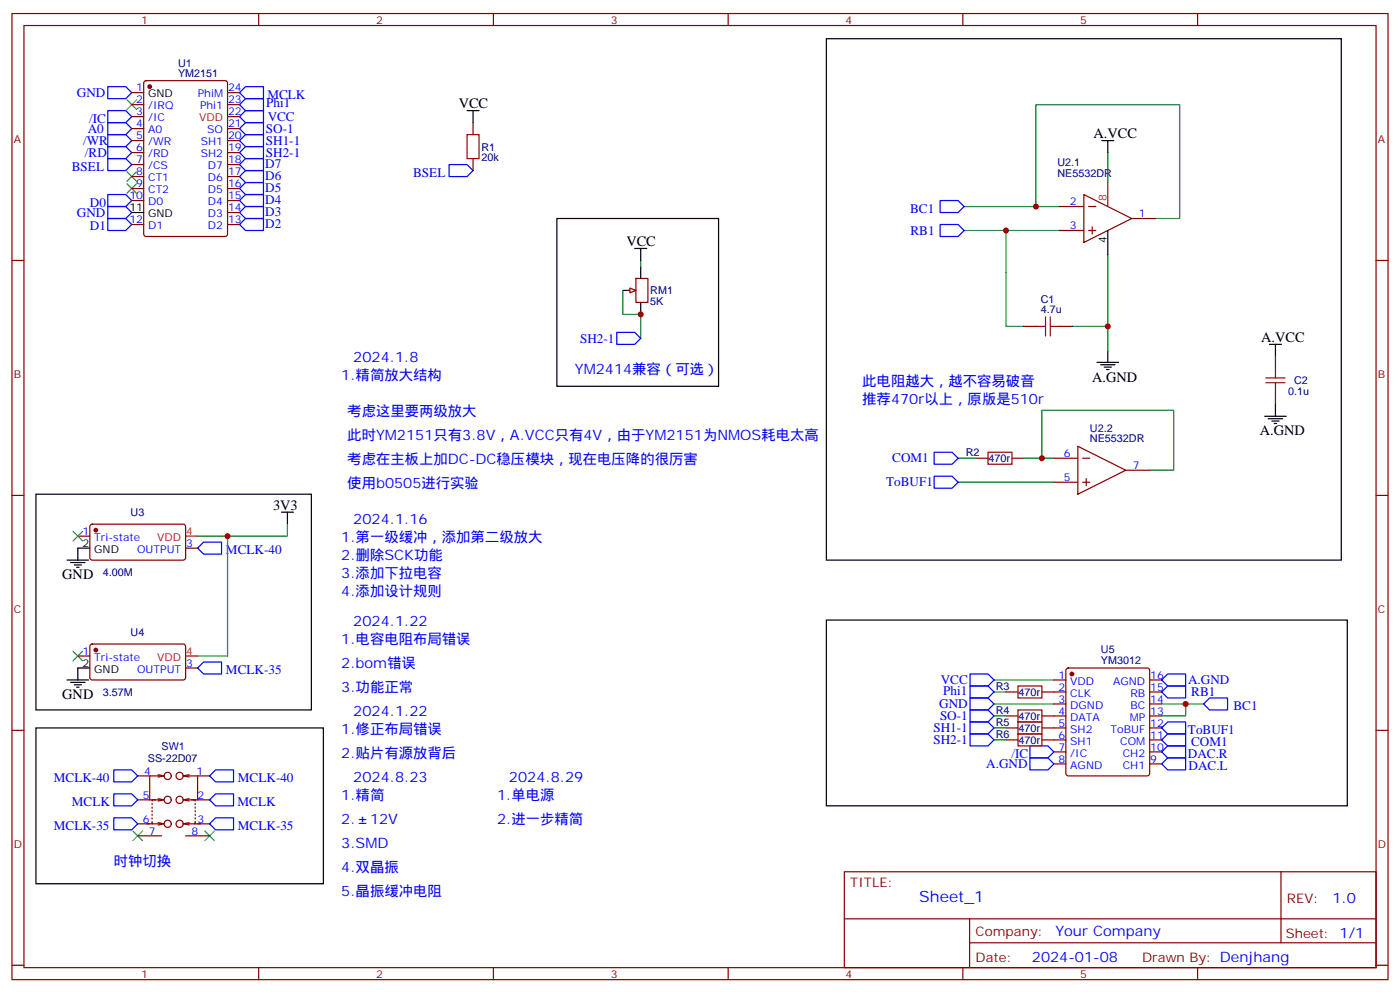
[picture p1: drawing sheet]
<svg xmlns="http://www.w3.org/2000/svg" width="412mm" height="292mm" viewBox="0 0 412 292" stroke-linecap="round" stroke-linejoin="round" font-family="sans-serif">
<g fill="none" stroke="#870000" stroke-width=".35">
<path d="M3.5 4h405.4v284.3h-405.4zM7.1 7.5h398.2v277.3h-398.2zM76.2 4v3.5M145.3 4v3.5M214.5 4v3.5M283.6 4v3.5M352.8 4v3.5M38.8 27.3h3.5M38.8 30.8h3.5M38.8 34.3h3.5M38.8 37.9h3.5M42.6 23.9l.4-.2h23.3l.7 .5v44.7l-.4 .6-23.6 .1-.6-.5-.1-44.7z"/>
<path d="M67 27.3h3.6M67 30.8h3.6M67 34.3h3.6M67 37.9h3.6M139.3 36.1v3.5M38.8 41.4h3.5M38.8 44.9h3.5M38.8 48.4h3.5M38.8 52h3.5M38.8 55.5h3.5M38.8 59h3.5M67 41.4h3.6"/>
<path d="M67 44.9h3.6M67 48.4h3.6M67 52h3.6M67 55.5h3.6M67 59h3.6M139.3 46.7v3.5M3.5 76.7h3.6M38.8 66.1h3.5M67 66.1h3.6M67 62.5h3.6M405.3 76.7h3.6M184.9 85.5h1.7"/>
<path d="M187.3 82h3.6v7h-3.6zM3.5 145.8h3.6M405.3 145.8h3.6M3.5 214.9h3.6M405.3 214.9h3.6M248.7 256.6h156.6v28.2h-156.6zM377.3 256.6v20.9M248.7 270.4h156.5M285.6 277.5h119.6M285.6 270.4v14.1M3.5 284.1h3.6M76.2 284.8v3.5"/>
<path d="M145.3 284.8v3.5M214.5 284.8v3.5M283.6 284.8v3.5M352.8 284.8v3.5M405.3 284.1h3.6"/>
</g>
<g fill="none" stroke="#00f" stroke-width=".35">
<path d="M31.7 25.5h5.3l1.8 1.8-1.8 1.7h-5.3zM31.7 32.6h5.3l1.8 1.7-1.8 1.8h-5.3zM31.7 36.1h5.3l1.8 1.8-1.8 1.7h-5.3zM31.7 39.6h5.3l1.8 1.8-1.8 1.7h-5.3zM70.6 30.8l1.7-1.8h5.3v3.6h-5.3zM70.6 37.9l1.7-1.8h5.3v3.5h-5.3zM72.3 32.6h5.3v3.5h-5.3l-1.7-1.8zM31.7 43.1h5.3l1.8 1.8-1.8 1.8h-5.3zM31.7 57.3h5.3l1.8 1.7-1.8 1.8h-5.3zM31.7 46.7h5.3l1.8 1.7-1.8 1.8h-5.3zM70.6 48.4l1.7-1.7h5.3v3.5h-5.3zM70.6 52l1.7-1.8h5.3v3.5h-5.3z"/>
<path d="M70.6 55.5l1.7-1.8h5.3v3.6h-5.3zM70.6 41.4l1.7-1.8h5.3v3.5h-5.3zM70.6 44.9l1.7-1.8h5.3v3.6h-5.3zM72.3 57.3h5.3v3.5h-5.3l-1.7-1.8zM31.7 60.8h5.3l1.8 1.7-1.8 1.8h-5.3zM31.7 64.3h5.3l1.8 1.8-1.8 1.7h-5.3zM70.6 62.5l1.7-1.7h5.3v3.5h-5.3zM70.6 66.1l1.7-1.8h5.3v3.5h-5.3z"/>
</g>
<path d="M37.4 29.4l2.8 2.8M40.2 29.4l-2.8 2.8M37.4 50.6l2.8 2.8M37.4 54.1l2.8 2.8M40.2 50.6l-2.8 2.8M40.2 54.1l-2.8 2.8" fill="none" stroke="#3c3" stroke-width=".35"/>
<circle cx="44.1" cy="25.5" r=".53" fill="#870000" stroke="#870000" stroke-width=".35"/>
<path d="M137.6 32.6h3.5M139.3 32.6v3.5M38.8 62.5h3.5M164 64.3h47.7v49.4h-47.7zM188.7 78.4v3.6M183.4 85.5h3.6M188.7 89v3.5" fill="none" stroke="#000" stroke-width=".35"/>
<path d="M137.6 39.6h3.5v7.1h-3.5z" fill="none" stroke="#a10000" stroke-width=".35"/>
<path d="M185.6 84.8l1.7 .7-1.7 .7z" fill="#f0f0f0" stroke="#870000" stroke-width=".35"/>
<g fill="none" stroke="#008700" stroke-width=".35">
<path d="M326.3 44.9v8.8M188.7 76.7v1.7M284 67.8h28.2M284 60.8h21.2M296.3 67.8v28.3h5.3M312.2 60.8h-7v-30h42.3v33.5h-7.1M326.3 74.9v28.2M183.4 85.5v7h5.3v7.1M315.7 96.1h10.6M282.2 134.9h5.3M301.6 134.9h8.8M306.9 134.9v-14.1h38.8v17.6h-7"/>
<path d="M58.2 157.8h8.8v35.3h-8.8M84.7 154.3v3.5h-17.7M282.2 141.9h28.2M292.8 200.1h17.6M292.8 203.7h3.5M292.8 207.2h17.6M292.8 210.7h3.5M292.8 214.2h3.5M292.8 217.8h3.5M342.2 207.2h12.3M349.2 207.2v3.5h-7"/>
</g>
<g fill="none" stroke="#00f" stroke-width=".35">
<path d="M70.6 27.3l1.7-1.8h5.3v3.5h-5.3zM132.3 48.4h5.3l1.7 1.8-1.7 1.8h-5.3zM276.9 59h5.3l1.8 1.8-1.8 1.7h-5.3zM276.9 66.1h5.3l1.8 1.7-1.8 1.8h-5.3zM181.7 97.8h5.3l1.7 1.8-1.7 1.8h-5.3zM275.2 133.1h5.3l1.7 1.8-1.7 1.7h-5.3zM60 159.6h5.3v3.5h-5.3l-1.8-1.8zM275.2 140.2h5.3l1.7 1.7-1.7 1.8h-5.3zM58.2 196.6l1.8-1.8h5.3v3.6h-5.3zM285.8 198.4h5.2l1.8 1.7-1.8 1.8h-5.2zM344 198.4h5.2v3.5h-5.2l-1.8-1.8zM285.8 201.9h5.2l1.8 1.8-1.8 1.7h-5.2z"/>
<path d="M285.8 205.4h5.2l1.8 1.8-1.8 1.8h-5.2zM285.8 209h5.2l1.8 1.7-1.8 1.8h-5.2zM285.8 212.5h5.2l1.8 1.7-1.8 1.8h-5.2zM285.8 216h5.2l1.8 1.8-1.8 1.7h-5.2zM303.4 219.5h5.3l1.7 1.8-1.7 1.8h-5.3zM342.2 214.2l1.8-1.7h5.2v3.5h-5.2zM342.2 203.7l1.8-1.8h5.2v3.5h-5.2zM344 219.5h5.2v3.6h-5.2l-1.8-1.8zM344 216h5.2v3.5h-5.2l-1.8-1.7zM354.5 207.2l1.8-1.8h5.3v3.6h-5.3zM33.5 226.6h5.3l1.8 1.8-1.8 1.7h-5.3zM33.5 233.6h5.3l1.8 1.8-1.8 1.8h-5.3z"/>
<path d="M63.5 233.6h5.3v3.6h-5.3l-1.8-1.8zM63.5 226.6h5.3v3.5h-5.3l-1.8-1.7zM303.4 223.1h5.3l1.7 1.7-1.7 1.8h-5.3zM342.2 224.8l1.8-1.7h5.2v3.5h-5.2zM33.5 240.7h5.3l1.8 1.8-1.8 1.7h-5.3zM63.5 240.7h5.3v3.5h-5.3l-1.8-1.7z"/>
</g>
<g fill="none" stroke="#000" stroke-width=".35">
<path d="M243.4 11.4h151.7v153.5h-151.7zM324.6 41.4h3.5M326.3 41.4v3.5M187 73.1h3.5M188.7 73.1v3.6M326.3 67.8v7.1M323.1 106.6h6.4M324.2 107.4h4.2M325.3 108.1h2.1M326 108.8h.7M326.3 103.1v3.5M373.9 101.4h3.6"/>
<path d="M375.7 101.4v3.5M375.7 119v3.5M372.5 122.5h6.4M373.6 123.2h4.2M374.6 123.9h2.2M375.4 124.6h.7M10.6 145.5h81.1v63.5h-81.1zM82.9 150.7h3.5M84.7 150.7v3.6M19.8 164.9h6.3M20.8 165.6h4.2M21.9 166.3h2.1"/>
<path d="M22.6 167h.7M26.5 161.3h-3.6v3.6M26.5 196.6h-3.6v3.5M10.6 214.2h84.6v45.9h-84.6zM19.8 200.1h6.3M20.8 200.8h4.2M21.9 201.5h2.1M22.6 202.2h.7"/>
</g>
<path d="M326.3 53.7v7.1M54.7 157.8h3.5M54.7 193.1h3.5" fill="none" stroke="#f00" stroke-width=".35"/>
<g fill="none" stroke="#870000" stroke-width=".35">
<path d="M319.3 57.3l14.1 7-14.1 7.1zM312.2 60.8h7.1M312.2 67.8h7.1M320.7 60.8h2.1M320.7 67.8h2.1M321.7 66.8v2.1M333.4 64.3h7M301.6 96.1h3.6M312.2 96.1h3.5M375.7 104.9v3.5M375.7 115.5v3.5M287.5 134.9h3.5"/>
<path d="M298.1 134.9h3.5M310.4 134.9h7.1M317.5 131.3l14.1 7.1-14.1 7.1zM318.9 134.9h2.1M331.6 138.4h7.1M22.9 157.8h3.6M26.7 154.5l.5-.2h27l.5 .7-.1 9.4-.6 .5-27.1-.1-.4-.7v-9.1zM310.4 141.9h7.1M318.9 141.9h2.1M320 140.9v2.1M54.7 161.3h3.5M22.9 193.1h3.6"/>
<path d="M26.7 189.8l.5-.3 27 .1 .5 .7-.1 9.4-.6 .4h-27.1l-.4-.7v-9.1zM54.7 196.6h3.5M314.2 196.8l.5-.2h23.3l.5 .2 .2 .5v30.3l-.3 .5-.4 .3h-23.3l-.5-.3-.2-.5v-30.3zM296.3 203.7h3.6M296.3 210.7h3.6M296.3 214.2h3.6M296.3 217.8h3.6M306.9 203.7h7.1M306.9 210.7h7.1M306.9 214.2h7.1M306.9 217.8h7.1M310.4 200.1h3.6"/>
<path d="M310.4 207.2h3.6M338.7 203.7h3.5M338.7 200.1h3.5M338.7 207.2h3.5M338.7 210.7h3.5M338.7 214.2h3.5M338.7 217.8h3.5M40.6 228.4h3.5M40.6 235.4h5.3M44.8 236.5v.3M44.8 237.5v.4M44.8 238.6v.3"/>
<path d="M44.8 239.6v.4M46.6 235.1l1.7 .3-1.7 .4M46.6 228l1.7 .4M47.6 235.4h-2.8v.4M48.3 228.4h-4.2v7M48.3 228.4l-1.7 .3M54 228.4h4.2v7M54 228.4l1.7 .3M54 235.4l1.7 .4M54.7 235.4h2.8v.4M55.7 228l-1.7 .4M55.7 235.1l-1.7 .3"/>
<path d="M56.4 235.4h5.3M57.5 236.5v.3M57.5 237.5v.4M57.5 238.6v.3M57.5 239.6v.4M58.2 228.4h3.5M310.4 221.3h3.6M310.4 224.8h3.6M338.7 221.3h3.5M338.7 224.8h3.5M40.6 242.5h4.4M40.6 246h7"/>
<path d="M44.8 241.8v.7h2.8M44.8 240.7v.4M46.6 242.1l1.7 .4-1.7 .3M54 242.5l1.7 .3M54.7 246h7M55.7 242.1l-1.7 .4M57.3 242.5h4.4M57.5 241.8v.7h-2.8M57.5 240.7v.4"/>
<circle cx="49.4" cy="235.4" r="1.06"/>
<circle cx="49.4" cy="228.4" r="1.06"/>
<circle cx="52.9" cy="228.4" r="1.06"/>
<circle cx="52.9" cy="235.4" r="1.06"/>
<circle cx="49.4" cy="242.5" r="1.06"/>
<circle cx="52.9" cy="242.5" r="1.06"/>
</g>
<g fill="#870000" stroke="#870000" stroke-width=".35">
<circle cx="28.2" cy="156" r=".53"/>
<circle cx="28.2" cy="191.3" r=".53"/>
<circle cx="315.7" cy="198.4" r=".53"/>
</g>
<path d="M21.5 156.4l2.8 2.8M24.3 156.4l-2.8 2.8M21.5 191.7l2.8 2.8M24.3 191.7l-2.8 2.8M39.2 244.6l2.8 2.8M42 244.6l-2.8 2.8M60.3 244.6l2.8 2.8M63.1 244.6l-2.8 2.8" fill="none" stroke="#3c3" stroke-width=".35"/>
<g fill="none" stroke="#a10000" stroke-width=".35">
<path d="M305.2 96.1h2.8M308 93.2v5.7M309.4 93.2v5.7M309.4 96.1h2.8M372.9 112.6h5.6M372.9 111.2h5.6M375.7 108.4v2.8M375.7 112.6v2.9M291 133.1h7.1v3.5h-7.1zM299.9 201.9h7v3.5h-7zM299.9 209h7v3.5h-7zM299.9 212.5h7v3.5h-7z"/>
<path d="M299.9 216h7v3.5h-7z"/>
</g>
<g fill="#c00">
<circle cx="188.7" cy="92.5" r=".88"/>
<circle cx="306.9" cy="134.9" r=".88"/>
<circle cx="305.2" cy="60.8" r=".88"/>
<circle cx="296.3" cy="67.8" r=".88"/>
<circle cx="349.3" cy="207.2" r=".88"/>
<circle cx="326.3" cy="96.1" r=".88"/>
<circle cx="67" cy="157.8" r=".88"/>
</g>
<path d="M243.4 182.5h153.5v54.7h-153.5z" fill="none" stroke="#000" stroke-width=".35"/>
<text font-size="4.6" fill="#00f" x="270.8" y="265.6">Sheet_1</text>
<g font-size="4.2">
<text x="135.1" y="31.9">VCC</text>
<text x="322.1" y="40.7">A.VCC</text>
<text x="184.5" y="72.4">VCC</text>
<text x="371.5" y="100.6">A.VCC</text>
<text x="321.7" y="112.3">A.GND</text>
<text x="371.1" y="128.2">A.GND</text>
<text x="80.4" y="150">3V3</text>
<text x="18.3" y="170.5">GND</text>
<text x="18.3" y="205.8">GND</text>
</g>
<g font-size="4.2" fill="#00f">
<text x="104.1" y="106.6">2024.1.8</text>
<text x="100.5" y="111.9">1.精简放大结构</text>
<text x="169.3" y="110.2">YM2414兼容（可选）</text>
<text x="254" y="113.7">此电阻越大，越不容易破音</text>
<text x="254" y="119">推荐470r以上，原版是510r</text>
<text x="102.3" y="122.5">考虑这里要两级放大</text>
<text x="102.3" y="129.6">此时YM2151只有3.8V，A.VCC只有4V，由于YM2151为NMOS耗电太高</text>
<text x="102.3" y="136.6">考虑在主板上加DC-DC稳压模块，现在电压降的很厉害</text>
<text x="102.3" y="143.7">使用b0505进行实验</text>
<text x="104.1" y="154.3">2024.1.16</text>
<text x="100.5" y="159.6">1.第一级缓冲，添加第二级放大</text>
<text x="100.5" y="164.9">2.删除SCK功能</text>
<text x="100.5" y="170.1">3.添加下拉电容</text>
<text x="100.5" y="175.4">4.添加设计规则</text>
<text x="104.1" y="184.3">2024.1.22</text>
<text x="100.5" y="189.5">1.电容电阻布局错误</text>
<text x="100.5" y="196.6">2.bom错误</text>
<text x="100.5" y="203.7">3.功能正常</text>
<text x="104.1" y="210.7">2024.1.22</text>
<text x="100.5" y="216">1.修正布局错误</text>
<text x="100.5" y="223.1">2.贴片有源放背后</text>
<text x="104.1" y="230.1">2024.8.23</text>
<text x="149.9" y="230.1">2024.8.29</text>
<text x="100.5" y="235.4">1.精简</text>
<text x="146.4" y="235.4">1.单电源</text>
<text x="100.5" y="242.5">2.</text>
<text x="109" y="242.5">12V</text>
<text x="146.4" y="242.5">2.进一步精简</text>
<text x="100.5" y="249.5">3.SMD</text>
<text x="33.5" y="254.8">时钟切换</text>
<text x="100.5" y="256.6">4.双晶振</text>
<text x="100.5" y="263.6">5.晶振缓冲电阻</text>
<text x="392.5" y="265.8">1.0</text>
<text x="310.9" y="275.4">Your Company</text>
<text x="304" y="283.2">2024-01-08</text>
</g>
<g font-size="3.9" fill="#00f">
<text x="22.7" y="28.5">GND</text>
<text x="78.8" y="29">MCLK</text>
<text x="78.4" y="31.6">Phi1</text>
<text x="78.9" y="35.6">VCC</text>
<text x="25.8" y="39.1">A0</text>
<text x="26.3" y="36.1">/IC</text>
<text x="78.3" y="39.2">SO-1</text>
<text x="24.5" y="42.6">/WR</text>
<text x="25" y="46.2">/RD</text>
<text x="78.3" y="42.7">SH1-1</text>
<text x="78.3" y="46.2">SH2-1</text>
<text x="21.2" y="50.2">BSEL</text>
<text x="78.1" y="49.5">D7</text>
<text x="78.1" y="53">D6</text>
<text x="121.7" y="52">BSEL</text>
<text x="78.1" y="56.6">D5</text>
<text x="22.7" y="63.8">GND</text>
<text x="26.5" y="60.8">D0</text>
<text x="78.1" y="60.1">D4</text>
<text x="78.1" y="63.6">D3</text>
<text x="268.1" y="62.5">BC1</text>
<text x="26.5" y="67.8">D1</text>
<text x="78.1" y="67.1">D2</text>
<text x="268.2" y="69.1">RB1</text>
<text x="170.9" y="100.9">SH2-1</text>
<text x="262.8" y="135.9">COM1</text>
<text x="261.1" y="143">ToBUF1</text>
<text x="66.6" y="163.1">MCLK-40</text>
<text x="66.6" y="198.4">MCLK-35</text>
<text x="277.1" y="201.4">VCC</text>
<text x="350" y="201.4">A.GND</text>
<text x="276.7" y="208.5">GND</text>
<text x="277.9" y="204.4">Phi1</text>
<text x="350.9" y="204.9">RB1</text>
<text x="363.4" y="209">BC1</text>
<text x="275" y="215.5">SH1-1</text>
<text x="276.9" y="212">SO-1</text>
<text x="275" y="219.1">SH2-1</text>
<text x="349.9" y="216">ToBUF1</text>
<text x="350.8" y="219.5">COM1</text>
<text x="290.5" y="226.1">A.GND</text>
<text x="297.9" y="223.1">/IC</text>
<text x="349.9" y="223.1">DAC.R</text>
<text x="350.1" y="226.6">DAC.L</text>
<text x="15.9" y="230.1">MCLK-40</text>
<text x="70.1" y="230.1">MCLK-40</text>
<text x="21.2" y="237.2">MCLK</text>
<text x="70" y="237.2">MCLK</text>
<text x="15.9" y="244.2">MCLK-35</text>
<text x="70.1" y="244.2">MCLK-35</text>
</g>
<g font-size="3.9" fill="#800">
<text x="250.5" y="261.2">TITLE:</text>
<text x="379.1" y="265.8">REV:</text>
<text x="287.4" y="275.4">Company:</text>
<text x="378.7" y="276">Sheet: 1/1</text>
<text x="287.4" y="283">Date:</text>
<text x="336.4" y="283.1">Drawn By: Denjhang</text>
</g>
<g font-size="3.2" fill="#800">
<text x="41.6" y="7">1</text>
<text x="110.8" y="7">2</text>
<text x="179.9" y="7">3</text>
<text x="249.1" y="7">4</text>
<text x="318.2" y="7">5</text>
<text x="4.1" y="42.1">A</text>
<text x="405.9" y="42.1">A</text>
<text x="4.1" y="111.2">B</text>
<text x="405.9" y="111.2">B</text>
<text x="4.1" y="180.4">C</text>
<text x="405.9" y="180.4">C</text>
<text x="4.1" y="249.5">D</text>
<text x="405.9" y="249.5">D</text>
<text x="41.6" y="287.8">1</text>
<text x="110.8" y="287.8">2</text>
<text x="179.9" y="287.8">3</text>
<text x="249.1" y="287.8">4</text>
<text x="318.2" y="287.8">5</text>
</g>
<g font-size="3.2" fill="#000080">
<text x="52.4" y="22.7">YM2151</text>
<text x="52.4" y="19.7">U1</text>
<text x="141.8" y="47.4">20k</text>
<text x="141.8" y="44.3">R1</text>
<text x="311.5" y="52">NE5532DR</text>
<text x="311.5" y="48.9">U2.1</text>
<text x="191.6" y="89.8">5K</text>
<text x="191.6" y="86.6">RM1</text>
<text x="306.6" y="89.1">C1</text>
<text x="306.6" y="92.2">4.7u</text>
<text x="381.2" y="113.1">C2</text>
<text x="379.5" y="116.3">0.1u</text>
<text x="321.1" y="130.2">NE5532DR</text>
<text x="321.1" y="127.2">U2.2</text>
<text x="284.5" y="134.3">R2</text>
<text x="291.2" y="136">470r</text>
<text x="38.5" y="151.9">U3</text>
<text x="30.3" y="169.5">4.00M</text>
<text x="38.5" y="187.2">U4</text>
<text x="324.3" y="195.3">YM3012</text>
<text x="324.3" y="192.3">U5</text>
<text x="293.3" y="203">R3</text>
<text x="30.3" y="204.8">3.57M</text>
<text x="300" y="204.8">470r</text>
<text x="293.3" y="210.1">R4</text>
<text x="293.3" y="213.6">R5</text>
<text x="300" y="211.8">470r</text>
<text x="300" y="215.4">470r</text>
<text x="47.6" y="220.7">SW1</text>
<text x="293.3" y="217.1">R6</text>
<text x="300" y="218.9">470r</text>
<text x="43.6" y="224.2">SS-22D07</text>
</g>
<g font-size="3.2" fill="#00f">
<text x="40.1" y="26.9">1</text>
<text x="58.3" y="28.7">PhiM</text>
<text x="67.2" y="26.9">24</text>
<text x="40.1" y="30.4">2</text>
<text x="40.1" y="34">3</text>
<text x="43.6" y="32.2">/IRQ</text>
<text x="43.6" y="35.7">/IC</text>
<text x="58.9" y="32.2">Phi1</text>
<text x="67.2" y="34">22</text>
<text x="67.2" y="30.4">23</text>
<text x="40.1" y="37.5">4</text>
<text x="40.1" y="41">5</text>
<text x="43.6" y="39.3">A0</text>
<text x="61.1" y="39.3">SO</text>
<text x="67.2" y="41">20</text>
<text x="67.2" y="37.5">21</text>
<text x="40.1" y="44.6">6</text>
<text x="43.6" y="42.8">/WR</text>
<text x="43.6" y="46.3">/RD</text>
<text x="59.2" y="46.3">SH2</text>
<text x="59.2" y="42.8">SH1</text>
<text x="67.2" y="44.6">19</text>
<text x="40.1" y="48.1">7</text>
<text x="40.1" y="51.6">8</text>
<text x="43.6" y="49.8">/CS</text>
<text x="43.6" y="53.4">CT1</text>
<text x="61.3" y="53.4">D6</text>
<text x="61.3" y="49.8">D7</text>
<text x="67.2" y="51.6">17</text>
<text x="67.2" y="48.1">18</text>
<text x="38.1" y="58.7">10</text>
<text x="40.1" y="55.1">9</text>
<text x="43.6" y="56.9">CT2</text>
<text x="61.3" y="56.9">D5</text>
<text x="67.2" y="58.7">15</text>
<text x="67.2" y="55.1">16</text>
<text x="38.1" y="65.7">12</text>
<text x="43.6" y="60.4">D0</text>
<text x="61.3" y="64">D3</text>
<text x="61.3" y="60.4">D4</text>
<text x="67.2" y="65.7">13</text>
<text x="67.2" y="62.2">14</text>
<text x="315.1" y="60.4">2</text>
<text x="335.5" y="64">1</text>
<text x="43.6" y="67.5">D1</text>
<text x="61.3" y="67.5">D2</text>
<text x="315.1" y="67.5">3</text>
<text x="313.4" y="134.5">6</text>
<text x="313.4" y="141.6">5</text>
<text x="333.7" y="138">7</text>
<text x="24.3" y="157.4">1</text>
<text x="27.8" y="159.2">Tri-state</text>
<text x="54.9" y="161">3</text>
<text x="40.4" y="162.7">OUTPUT</text>
<text x="24.3" y="192.7">1</text>
<text x="27.8" y="194.5">Tri-state</text>
<text x="54.9" y="196.3">3</text>
<text x="40.4" y="198">OUTPUT</text>
<text x="311.8" y="199.8">1</text>
<text x="311.8" y="203.3">2</text>
<text x="315.3" y="201.5">VDD</text>
<text x="327.9" y="201.5">AGND</text>
<text x="338.8" y="203.3">15</text>
<text x="338.8" y="199.8">16</text>
<text x="311.8" y="206.8">3</text>
<text x="315.3" y="205.1">CLK</text>
<text x="315.3" y="208.6">DGND</text>
<text x="333" y="208.6">BC</text>
<text x="333" y="205.1">RB</text>
<text x="338.8" y="206.8">14</text>
<text x="311.8" y="210.4">4</text>
<text x="311.8" y="213.9">5</text>
<text x="315.3" y="212.1">DATA</text>
<text x="315.3" y="215.7">SH2</text>
<text x="327.2" y="215.7">ToBUF</text>
<text x="332.8" y="212.1">MP</text>
<text x="338.8" y="213.9">12</text>
<text x="338.8" y="210.4">13</text>
<text x="311.8" y="217.4">6</text>
<text x="311.8" y="220.9">7</text>
<text x="315.3" y="219.2">SH1</text>
<text x="330" y="219.2">COM</text>
<text x="338.8" y="220.9">10</text>
<text x="338.8" y="217.4">11</text>
<text x="311.8" y="224.5">8</text>
<text x="315.3" y="222.7">/IC</text>
<text x="315.3" y="226.2">AGND</text>
<text x="330.7" y="226.2">CH1</text>
<text x="330.7" y="222.7">CH2</text>
<text x="338.8" y="224.5">9</text>
<text x="42.4" y="228">4</text>
<text x="57.9" y="228">1</text>
<text x="42.1" y="235.1">5</text>
<text x="58.2" y="235.1">2</text>
<text x="42.1" y="242.1">6</text>
<text x="43.8" y="245.6">7</text>
<text x="56.4" y="245.6">8</text>
<text x="58.2" y="242.1">3</text>
</g>
<g font-size="3.2">
<text x="43.6" y="28.7">GND</text>
<text x="38.1" y="62.2">11</text>
<text x="43.6" y="64">GND</text>
<text x="326" y="71.6" transform="rotate(-90 326 71.6)">4</text>
<text x="24.3" y="161">2</text>
<text x="27.8" y="162.7">GND</text>
<text x="24.3" y="196.3">2</text>
<text x="27.8" y="198">GND</text>
</g>
<g font-size="3.2" fill="#f00">
<text x="58.7" y="35.7">VDD</text>
<text x="326" y="59" transform="rotate(-90 326 59)">8</text>
<text x="46.3" y="159.2">VDD</text>
<text x="54.9" y="157.4">4</text>
<text x="46.3" y="194.5">VDD</text>
<text x="54.9" y="192.7">4</text>
</g>
</svg>
